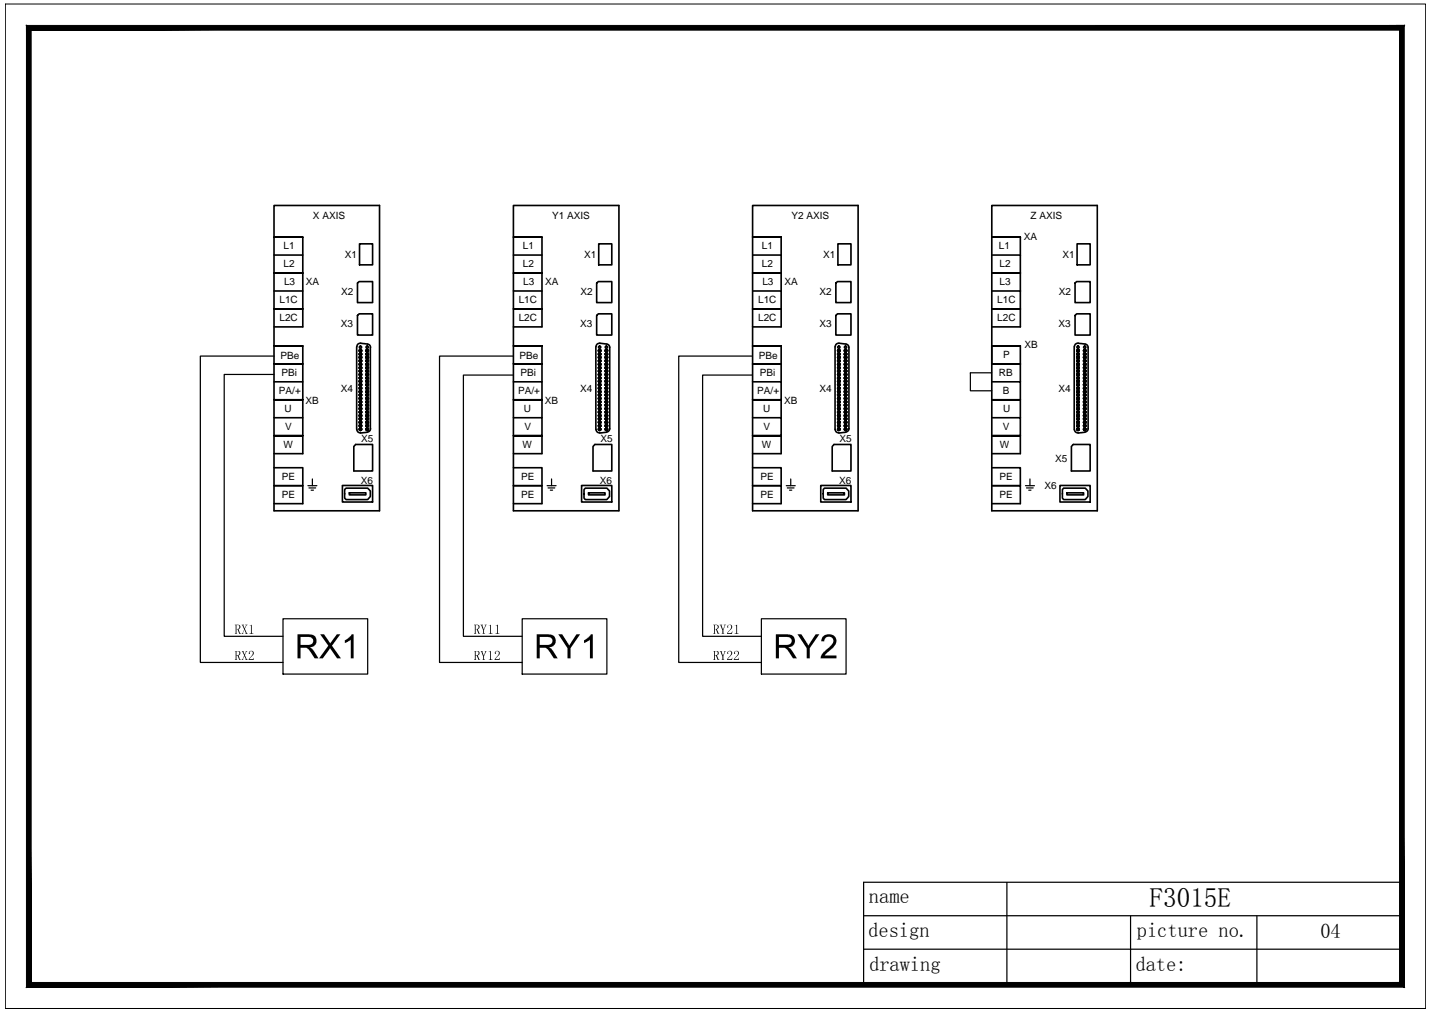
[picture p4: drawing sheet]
<svg xmlns="http://www.w3.org/2000/svg" width="297mm" height="210mm" viewBox="0 0 297 210" stroke-linecap="round" stroke-linejoin="round" font-family="sans-serif">
<!-- layer: 0 -->
<path d="M1 .8h294.7v208.4h-294.7z" fill="none" stroke="#000" stroke-width=".21"/>
<g fill="none" stroke="#000" stroke-width=".34">
<path d="M56.8 42.6h21.9v63.3h-21.9zM56.8 52.9h6v3.7h-6h6v3.8M62.8 49.2h-6h6v3.7M74.2 58.7l.3-.3h2.8v4.4h-3.1zM74.6 50.6h2.7v4.3h-2.7zM106.5 42.6h21.9v63.3h-21.9zM106.5 52.9h5.9v3.7h-5.9h5.9v3.8M112.4 49.2h-5.9h5.9v3.7M123.8 58.7l.3-.3h2.8v4.4h-3.1zM124.2 50.6h2.7v4.3h-2.7zM156.1 42.6h21.9v63.3h-21.9zM156.1 52.9h5.9v3.7h-5.9h5.9v3.8"/>
<path d="M162 49.2h-5.9h5.9v3.7M173.4 58.7l.3-.3h2.8v4.4h-3.1zM173.8 50.6h2.7v4.3h-2.7zM205.7 42.6h21.9v63.3h-21.9zM205.7 52.9h6v3.7h-6h6v3.8M211.7 49.2h-6h6v3.7M223 58.7l.3-.3h2.8v4.4h-3.1zM223.4 50.6h2.7v4.3h-2.7zM56.8 79.2h6v3.7h-6h6v3.7M56.8 60.4h6v3.7h-6h6v3.7h-6M62.8 71.7h-6h6v3.8h-6h6v3.7M74 71.9v17.2"/>
<path d="M74.5 65.1h2.8v4.4h-3.1v-4.1zM76.8 72.1v16.8M106.5 79.2h5.9v3.7h-5.9h5.9v3.7M106.5 60.4h5.9v3.7h-5.9h5.9v3.7h-5.9M112.4 71.7h-5.9h5.9v3.8h-5.9h5.9v3.7M123.6 71.9v17.2M124.1 65.1h2.8v4.4h-3.1v-4.1zM126.5 72.1v16.8M156.1 79.2h5.9v3.7h-5.9h5.9v3.7M156.1 60.4h5.9v3.7h-5.9h5.9v3.7h-5.9M162 71.7h-5.9h5.9v3.8h-5.9h5.9v3.7M173.2 71.9v17.2"/>
<path d="M173.4 65.4l.3-.3h2.8v4.4h-3.1zM176.1 72.1v16.8M205.7 79.2h6v3.7h-6h6v3.7M205.7 60.4h6v3.7h-6h6v3.7h-6M205.7 71.7v3.8M211.7 71.7h-6h6v3.8h-6h6v3.7M222.8 71.9v17.2M223 65.4l.3-.3h2.8v4.4h-3.1zM225.7 72.1v16.8M56.8 97h6v3.7h-6h6v3.8h-6M56.8 86.6h6v3.8h-6h6v3.7h-6M73.8 92.2h3.5v5.5h-3.9v-5.1z"/>
<path d="M106.5 97h5.9v3.7h-5.9h5.9v3.8h-5.9M106.5 86.6h5.9v3.8h-5.9h5.9v3.7h-5.9M123.4 92.2h3.5v5.5h-3.9v-5.1zM156.1 97h5.9v3.7h-5.9h5.9v3.8h-5.9M156.1 86.6h5.9v3.8h-5.9h5.9v3.7h-5.9M173 92.2h3.5v5.5h-3.9v-5.1zM205.7 97h6v3.7h-6h6v3.8h-6M205.7 86.6h6v3.8h-6h6v3.7h-6M222.6 92.2h3.5v5.5h-3.9v-5.1zM71 100.7h6.3v3.4h-6.3zM71.5 101.5l.3-.3h4.5l.5 .6v1.2l-.5 .6h-4.5l-.3-.3zM72.5 102.2h3.4v.4h-3.4z"/>
<path d="M120.6 100.7h6.3v3.4h-6.3zM121.4 101.2h4.5l.5 .6v1.2l-.5 .6h-4.5l-.3-.3v-1.8zM122.1 102.2h3.4v.4h-3.4zM170.3 100.7h6.2v3.4h-6.2zM171 101.2h4.5l.6 .6v1.2l-.6 .6h-4.5l-.2-.3v-1.8zM171.7 102.2h3.5v.4h-3.5zM219.9 100.7h6.2v3.4h-6.2zM220.6 101.2h4.5l.6 .6v1.2l-.6 .6h-4.5l-.2-.3v-1.8zM221.3 102.2h3.5v.4h-3.5z"/>
<circle cx="74.8" cy="72" r=".23"/>
<circle cx="74.8" cy="74.1" r=".23"/>
<circle cx="74.8" cy="79.1" r=".23"/>
<circle cx="74.8" cy="75.6" r=".23"/>
<circle cx="74.8" cy="78.4" r=".23"/>
<circle cx="74.8" cy="74.9" r=".23"/>
<circle cx="74.8" cy="72.7" r=".23"/>
<circle cx="74.8" cy="73.5" r=".23"/>
<circle cx="74.8" cy="77.7" r=".23"/>
<circle cx="74.8" cy="79.8" r=".23"/>
<circle cx="74.8" cy="77" r=".23"/>
<circle cx="74.8" cy="76.3" r=".23"/>
<circle cx="76.2" cy="79.8" r=".23"/>
<circle cx="76.2" cy="72" r=".23"/>
<circle cx="76.2" cy="74.1" r=".23"/>
<circle cx="76.2" cy="79.1" r=".23"/>
<circle cx="76.2" cy="75.6" r=".23"/>
<circle cx="76.2" cy="76.3" r=".23"/>
<circle cx="76.2" cy="77.7" r=".23"/>
<circle cx="76.2" cy="74.9" r=".23"/>
<circle cx="76.2" cy="77" r=".23"/>
<circle cx="76.2" cy="72.7" r=".23"/>
<circle cx="76.2" cy="73.5" r=".23"/>
<circle cx="76.2" cy="78.4" r=".23"/>
<circle cx="124.4" cy="76.3" r=".23"/>
<circle cx="124.4" cy="77.7" r=".23"/>
<circle cx="124.4" cy="74.9" r=".23"/>
<circle cx="124.4" cy="73.5" r=".23"/>
<circle cx="124.4" cy="75.6" r=".23"/>
<circle cx="124.4" cy="78.4" r=".23"/>
<circle cx="124.4" cy="79.8" r=".23"/>
<circle cx="124.4" cy="72" r=".23"/>
<circle cx="124.4" cy="74.1" r=".23"/>
<circle cx="124.4" cy="72.7" r=".23"/>
<circle cx="124.4" cy="79.1" r=".23"/>
<circle cx="124.4" cy="77" r=".23"/>
<circle cx="125.8" cy="77" r=".23"/>
<circle cx="125.8" cy="72.7" r=".23"/>
<circle cx="125.8" cy="77.7" r=".23"/>
<circle cx="125.8" cy="79.8" r=".23"/>
<circle cx="125.8" cy="72" r=".23"/>
<circle cx="125.8" cy="74.1" r=".23"/>
<circle cx="125.8" cy="74.9" r=".23"/>
<circle cx="125.8" cy="79.1" r=".23"/>
<circle cx="125.8" cy="73.5" r=".23"/>
<circle cx="125.8" cy="75.6" r=".23"/>
<circle cx="125.8" cy="76.3" r=".23"/>
<circle cx="125.8" cy="78.4" r=".23"/>
<circle cx="174" cy="72" r=".23"/>
<circle cx="174" cy="74.1" r=".23"/>
<circle cx="174" cy="77.7" r=".23"/>
<circle cx="174" cy="78.4" r=".23"/>
<circle cx="174" cy="79.8" r=".23"/>
<circle cx="174" cy="73.5" r=".23"/>
<circle cx="174" cy="72.7" r=".23"/>
<circle cx="174" cy="74.9" r=".23"/>
<circle cx="174" cy="76.3" r=".23"/>
<circle cx="174" cy="77" r=".23"/>
<circle cx="174" cy="75.6" r=".23"/>
<circle cx="174" cy="79.1" r=".23"/>
<circle cx="175.4" cy="74.1" r=".23"/>
<circle cx="175.4" cy="74.9" r=".23"/>
<circle cx="175.4" cy="73.5" r=".23"/>
<circle cx="175.4" cy="77.7" r=".23"/>
<circle cx="175.4" cy="79.8" r=".23"/>
<circle cx="175.4" cy="77" r=".23"/>
<circle cx="175.4" cy="79.1" r=".23"/>
<circle cx="175.4" cy="72.7" r=".23"/>
<circle cx="175.4" cy="75.6" r=".23"/>
<circle cx="175.4" cy="76.3" r=".23"/>
<circle cx="175.4" cy="78.4" r=".23"/>
<circle cx="175.4" cy="72" r=".23"/>
<circle cx="223.6" cy="79.1" r=".23"/>
<circle cx="223.6" cy="74.1" r=".23"/>
<circle cx="223.6" cy="77" r=".23"/>
<circle cx="223.6" cy="75.6" r=".23"/>
<circle cx="223.6" cy="76.3" r=".23"/>
<circle cx="223.6" cy="77.7" r=".23"/>
<circle cx="223.6" cy="78.4" r=".23"/>
<circle cx="223.6" cy="79.8" r=".23"/>
<circle cx="223.6" cy="72" r=".23"/>
<circle cx="223.6" cy="74.9" r=".23"/>
<circle cx="223.6" cy="72.7" r=".23"/>
<circle cx="223.6" cy="73.5" r=".23"/>
<circle cx="225" cy="78.4" r=".23"/>
<circle cx="225" cy="79.8" r=".23"/>
<circle cx="225" cy="76.3" r=".23"/>
<circle cx="225" cy="72" r=".23"/>
<circle cx="225" cy="72.7" r=".23"/>
<circle cx="225" cy="73.5" r=".23"/>
<circle cx="225" cy="74.1" r=".23"/>
<circle cx="225" cy="74.9" r=".23"/>
<circle cx="225" cy="77.7" r=".23"/>
<circle cx="225" cy="79.1" r=".23"/>
<circle cx="225" cy="75.6" r=".23"/>
<circle cx="225" cy="77" r=".23"/>
<circle cx="74.8" cy="81.2" r=".23"/>
<circle cx="74.8" cy="84" r=".23"/>
<circle cx="74.8" cy="84.8" r=".23"/>
<circle cx="74.8" cy="89" r=".23"/>
<circle cx="74.8" cy="86.2" r=".23"/>
<circle cx="74.8" cy="82.6" r=".23"/>
<circle cx="74.8" cy="83.4" r=".23"/>
<circle cx="74.8" cy="85.5" r=".23"/>
<circle cx="74.8" cy="86.9" r=".23"/>
<circle cx="74.8" cy="80.5" r=".23"/>
<circle cx="74.8" cy="87.6" r=".23"/>
<circle cx="74.8" cy="88.3" r=".23"/>
<circle cx="74.8" cy="81.9" r=".23"/>
<circle cx="76.2" cy="81.9" r=".23"/>
<circle cx="76.2" cy="82.6" r=".23"/>
<circle cx="76.2" cy="83.4" r=".23"/>
<circle cx="76.2" cy="86.9" r=".23"/>
<circle cx="76.2" cy="88.3" r=".23"/>
<circle cx="76.2" cy="81.2" r=".23"/>
<circle cx="76.2" cy="84" r=".23"/>
<circle cx="76.2" cy="84.8" r=".23"/>
<circle cx="76.2" cy="85.5" r=".23"/>
<circle cx="76.2" cy="87.6" r=".23"/>
<circle cx="76.2" cy="80.5" r=".23"/>
<circle cx="76.2" cy="86.2" r=".23"/>
<circle cx="76.2" cy="89" r=".23"/>
<circle cx="124.4" cy="81.2" r=".23"/>
<circle cx="124.4" cy="83.4" r=".23"/>
<circle cx="124.4" cy="84" r=".23"/>
<circle cx="124.4" cy="84.8" r=".23"/>
<circle cx="124.4" cy="86.2" r=".23"/>
<circle cx="124.4" cy="89" r=".23"/>
<circle cx="124.4" cy="80.5" r=".23"/>
<circle cx="124.4" cy="82.6" r=".23"/>
<circle cx="124.4" cy="85.5" r=".23"/>
<circle cx="124.4" cy="87.6" r=".23"/>
<circle cx="124.4" cy="86.9" r=".23"/>
<circle cx="124.4" cy="88.3" r=".23"/>
<circle cx="124.4" cy="81.9" r=".23"/>
<circle cx="125.8" cy="85.5" r=".23"/>
<circle cx="125.8" cy="81.9" r=".23"/>
<circle cx="125.8" cy="81.2" r=".23"/>
<circle cx="125.8" cy="82.6" r=".23"/>
<circle cx="125.8" cy="83.4" r=".23"/>
<circle cx="125.8" cy="84.8" r=".23"/>
<circle cx="125.8" cy="86.9" r=".23"/>
<circle cx="125.8" cy="87.6" r=".23"/>
<circle cx="125.8" cy="88.3" r=".23"/>
<circle cx="125.8" cy="80.5" r=".23"/>
<circle cx="125.8" cy="84" r=".23"/>
<circle cx="125.8" cy="86.2" r=".23"/>
<circle cx="125.8" cy="89" r=".23"/>
<circle cx="174" cy="85.5" r=".23"/>
<circle cx="174" cy="88.3" r=".23"/>
<circle cx="174" cy="80.5" r=".23"/>
<circle cx="174" cy="83.4" r=".23"/>
<circle cx="174" cy="89" r=".23"/>
<circle cx="174" cy="81.2" r=".23"/>
<circle cx="174" cy="81.9" r=".23"/>
<circle cx="174" cy="82.6" r=".23"/>
<circle cx="174" cy="84" r=".23"/>
<circle cx="174" cy="84.8" r=".23"/>
<circle cx="174" cy="86.2" r=".23"/>
<circle cx="174" cy="86.9" r=".23"/>
<circle cx="174" cy="87.6" r=".23"/>
<circle cx="175.4" cy="80.5" r=".23"/>
<circle cx="175.4" cy="81.2" r=".23"/>
<circle cx="175.4" cy="84" r=".23"/>
<circle cx="175.4" cy="86.2" r=".23"/>
<circle cx="175.4" cy="81.9" r=".23"/>
<circle cx="175.4" cy="83.4" r=".23"/>
<circle cx="175.4" cy="84.8" r=".23"/>
<circle cx="175.4" cy="85.5" r=".23"/>
<circle cx="175.4" cy="88.3" r=".23"/>
<circle cx="175.4" cy="82.6" r=".23"/>
<circle cx="175.4" cy="86.9" r=".23"/>
<circle cx="175.4" cy="87.6" r=".23"/>
<circle cx="175.4" cy="89" r=".23"/>
<circle cx="223.6" cy="81.9" r=".23"/>
<circle cx="223.6" cy="80.5" r=".23"/>
<circle cx="223.6" cy="81.2" r=".23"/>
<circle cx="223.6" cy="82.6" r=".23"/>
<circle cx="223.6" cy="84" r=".23"/>
<circle cx="223.6" cy="84.8" r=".23"/>
<circle cx="223.6" cy="85.5" r=".23"/>
<circle cx="223.6" cy="86.2" r=".23"/>
<circle cx="223.6" cy="86.9" r=".23"/>
<circle cx="223.6" cy="83.4" r=".23"/>
<circle cx="223.6" cy="87.6" r=".23"/>
<circle cx="223.6" cy="88.3" r=".23"/>
<circle cx="223.6" cy="89" r=".23"/>
<circle cx="225" cy="80.5" r=".23"/>
<circle cx="225" cy="83.4" r=".23"/>
<circle cx="225" cy="84.8" r=".23"/>
<circle cx="225" cy="86.9" r=".23"/>
<circle cx="225" cy="89" r=".23"/>
<circle cx="225" cy="81.9" r=".23"/>
<circle cx="225" cy="82.6" r=".23"/>
<circle cx="225" cy="85.5" r=".23"/>
<circle cx="225" cy="87.6" r=".23"/>
<circle cx="225" cy="88.3" r=".23"/>
<circle cx="225" cy="81.2" r=".23"/>
<circle cx="225" cy="84" r=".23"/>
<circle cx="225" cy="86.2" r=".23"/>
</g>
<!-- layer: 0 -->
<g fill="none" stroke="#000" stroke-width=".25">
<path d="M56.8 73.9h-15.2v63.5h17.1M56.8 77.7h-10.3v54.3h12.2M106.5 73.9h-15.3v63.5h17.1M106.5 77.8h-10.4v54.2h12.2M156.1 73.9h-15.3v63.5h17.1M156.1 77.8h-10.4v54.2h12.2M64.8 99.3v1.4M114.4 99.3v1.4M164 99.3v1.4M213.6 99.3v1.4M63.9 100.7h1.8M64.1 101.2h1.4"/>
<path d="M64.5 101.7h.5M113.5 100.7h1.8M113.7 101.2h1.4M114.2 101.7h.4M163.1 100.7h1.9M163.3 101.2h1.4M163.8 101.7h.4M212.7 100.7h1.9M212.9 101.2h1.4M213.4 101.7h.5M58.7 128.3h17.6v11.5h-17.6zM108.3 128.3h17.6v11.5h-17.6z"/>
<path d="M157.9 128.3h17.6v11.5h-17.6zM179.1 189.9h111.2M179.1 196.9h111.2M208.9 183v20.9M234.5 190v13.9M260.7 190v13.9M290.3 183h-111.2v20.8"/>
</g>
<!-- layer: _TCH_MASK -->
<g fill="none" stroke="#000" stroke-width=".34">
<path d="M74.8 71.2l1.5 .2a.7 .7 0 0 1 .6 .7M74.8 71.2l-.5 .2-.3 .5M123.6 71.9l.1-.4 .5-.3 1.7 .2a.7 .7 0 0 1 .6 .7M175.5 71.4l-1.7-.2-.4 .3-.1 .4M175.5 71.4a.7 .7 0 0 1 .6 .7M223.6 71.2l1.5 .2M223.7 71.2l-.6 .2-.2 .5M225.1 71.4a.7 .7 0 0 1 .6 .7M74 89.1l.3 .5 .5 .2M76.2 89.6l-1.4 .2M76.9 88.9a.7 .7 0 0 1-.6 .7M123.6 89.1l.3 .5 .5 .2"/>
<path d="M125.8 89.6l-1.4 .2M126.5 88.9a.7 .7 0 0 1-.6 .7M173.3 89.1l.2 .5 .5 .2M175.5 89.6l-1.5 .2M176.1 88.9a.7 .7 0 0 1-.6 .7M222.9 89.1l.2 .5 .6 .2M225.1 89.6l-1.5 .2M225.7 88.9a.7 .7 0 0 1-.6 .7"/>
</g>
<!-- layer: TEL_TITLE -->
<path d="M1 .8v208.4h294.7" fill="none" stroke="#000" stroke-width=".25"/>
<path d="M6.5 203.8l-1 1 284.8-1zM5.5 204.8l284.8-1 1 1zM290.3 6.3v197.5l1 1zM290.3 6.3l1-1v199.5zM6.5 6.3h283.8l1-1zM5.5 5.3h285.8l-284.8 1zM5.5 5.3l1 198.5v-197.5zM5.5 5.3l1 198.5-1 1z" fill="#000" stroke="#000" stroke-width=".21"/>
<!-- layer: 0 -->
<g fill="#000">
<path d="M66.4 131.6h.8l1.3 1.9 1.4-1.9h.7l-1.7 2.3 1.8 2.7h-.8l-1.4-2.2-1.5 2.2h-.8l1.9-2.7zM71.5 132.8l.9-.6 .6-.6h.3v5h-.5v-3.9l-1.2 .7zM115.8 131.6h.8l1.5 2.3 1.5-2.3h.7l-2 2.8v2.2h-.6v-2.2zM121.1 132.8l.9-.6 .6-.6h.4v5h-.6v-3.9l-1.2 .7zM165.4 131.6h.8l1.5 2.3 1.5-2.3h.8l-2 2.8v2.2h-.7v-2.2zM170.8 132l.6-.4h.8l.7 .2 .4 .4 .2 .5-.2 .9-2.2 2.4h2.4v.6h-3.3l.5-1.1 1.9-1.9a.94 .94 0 0 0-.4-1.5 .94 .94 0 0 0-1.2 .9h-.7l.2-.7z"/>
<path d="M61.7 131.6h2.9l.8 .5 .2 .5-.1 1-.4 .5-.9 .2 .8 .6 1.1 1.7h-.8l-1.2-1.8a.9 .9 0 0 0-1-.4h-.8v2.2h-.6zM62.3 132.1v1.7h1.9a.84 .84 0 0 0 .8-1 .84 .84 0 0 0-1.1-.7z"/>
<path d="M111.3 131.6h2.9l.8 .5 .3 .8-.2 .7-.4 .5-.8 .2 .7 .6 1.1 1.7h-.8l-1.2-1.8a.9 .9 0 0 0-.9-.4h-.8v2.2h-.7zM112 132.1v1.7h1.8a.84 .84 0 0 0 .8-1 .84 .84 0 0 0-1.1-.7z"/>
<path d="M160.9 131.6h2.9l.9 .5 .2 .8-.2 .7-.4 .5-.8 .2 .7 .6 1.1 1.7h-.8l-1.1-1.8a.9 .9 0 0 0-1-.4h-.8v2.2h-.7zM161.6 132.1v1.7h1.8a.84 .84 0 0 0 .8-1 .84 .84 0 0 0-1.1-.7z"/>
</g>
<!-- layer: TXT1 -->
<g fill="#000">
<path d="M50.2 129.6h.4l-.1 .2 .2 .5 .3-.6-.1-.1h.4l-.5 .8 .6 1.1h-.5l.1-.2-.3-.7-.3 .6 .1 .3h-.4l.6-1zM50.2 135h.4l-.1 .2 .2 .5 .3-.5-.1-.2h.4l-.2 .2-.3 .7 .6 1h-.5l.1-.2-.3-.6-.3 .6 .1 .2h-.4l.6-.9zM51.8 129.7l.4-.1v1.7l.4 .2h-.8l.3-.2v-1.5zM51.7 135.2l.3-.2h.3l.3 .3v.5l-.9 .9h.7l.2-.3v.5h-1v-.2l.7-.7 .1-.5a.36 .36 0 0 0-.3-.4 .36 .36 0 0 0-.3 .5l-.2-.1zM99.7 129.6h.5l-.1 .2 .3 .8 .3-.9-.2-.1h.5l-.2 .1a1.89 1.89 0 0 0-.4 1.6l.2 .2h-.5l.1-.1v-.6zM99.7 135h.5l-.1 .2 .3 .8 .3-.8-.2-.2h.5l-.2 .2a1.78 1.78 0 0 0-.4 1.6l.2 .1h-.5l.1-.1v-.6zM101.4 129.7l.4-.1v1.7l.4 .2h-.8l.3-.2v-1.5zM101.4 135.2l.4-.2v1.7l.4 .2h-.8l.3-.2v-1.5zM102.8 129.7l.5-.1v1.7l.3 .2h-.8l.3-.3v-1.3zM102.7 135.2l.6-.2 .4 .3-.1 .4-.9 1h.8l.2-.3-.1 .5h-1l.9-1.4a.33 .33 0 0 0-.3-.5 .33 .33 0 0 0-.3 .5 .21 .21 0 0 1-.3 0 .21 .21 0 0 1 .1-.3zM149.3 129.6h.5l-.1 .2 .3 .8 .3-.8-.2-.2h.5l-.2 .1-.3 1v.7l.1 .1h-.5l.1-.1v-.6zM149.3 135h.5l-.1 .2 .3 .8 .3-.8-.2-.2h.5l-.2 .2-.3 .9v.7l.1 .1h-.5l.1-.1v-.6z"/>
<path d="M151 129.7l.7-.1 .2 .6-1 1.1h.7l.3-.3-.1 .5h-1v-.2l.7-.8 .2-.4a.34 .34 0 0 0-.4-.5 .34 .34 0 0 0-.2 .6h-.2zM150.9 135.2l.3-.2h.5l.1 .2v.6l-.9 .9h.8l.2-.3-.1 .5h-1l.1-.3 .8-.9v-.5l-.2-.1a.38 .38 0 0 0-.4 .1 .38 .38 0 0 0-.1 .4h-.1zM152.4 129.7l.5-.1v1.7l.3 .2h-.8l.3-.2v-1.4zM152.3 135.2l.6-.2 .4 .2-.1 .5-.9 1h.8l.2-.3-.1 .5h-1l.9-1.4a.36 .36 0 0 0-.4-.5 .36 .36 0 0 0-.2 .6 .25 .25 0 0 1-.3-.2 .25 .25 0 0 1 .1-.2z"/>
<path d="M48.7 129.6h.8l.3 .2 .1 .4-.4 .3 .3 .8 .2 .2h-.4l-.3-1h-.2v.9l.1 .1h-.5l.2-.2v-1.6zM49.1 129.7v.8h.2a.41 .41 0 0 0 .3-.5 .41 .41 0 0 0-.3-.3z"/>
<path d="M48.7 135h.9l.2 .2v.5l-.3 .2 .3 .9 .2 .1h-.4l-.3-.9h-.2v.8l.1 .1h-.5l.2-.1v-1.6zM49.1 135.1v.8h.3l.2-.2v-.4l-.1-.2z"/>
<path d="M98.3 129.6h.8a.47 .47 0 0 1 .4 .4 .47 .47 0 0 1-.4 .5l.5 1h-.3l-.4-1h-.2v.9l.1 .1h-.5l.2-.2v-1.6zM98.7 129.7v.8l.5-.1 .1-.6-.2-.1z"/>
<path d="M98.3 135h.9l.3 .4a.43 .43 0 0 1-.4 .5l.3 .9 .2 .1h-.3l-.4-.9h-.2v.8l.1 .1h-.5l.2-.1v-1.7zM98.7 135.1v.8h.3l.3-.2v-.4l-.2-.2z"/>
<path d="M147.9 129.6h.7a.47 .47 0 0 1 .5 .4 .47 .47 0 0 1-.4 .5l.5 1h-.3l-.4-1h-.2v.9l.1 .1h-.5l.2-.2v-1.6zM148.3 129.7v.8l.5-.1 .1-.6-.2-.1z"/>
<path d="M147.9 135h.9l.3 .4a.43 .43 0 0 1-.4 .5l.3 .9 .2 .1h-.3l-.4-.9h-.2v.8l.1 .1h-.5l.2-.1v-1.7zM148.3 135.1v.8h.4l.2-.2v-.4l-.2-.2z"/>
</g>
<path d="M205.7 77.3h-4.4v3.8h4.4" fill="none" stroke="#000" stroke-width=".25"/>
<text font-size="5.6" x="238.5" y="188.1">F3015E</text>
<g font-size="4.2">
<text x="180.2" y="187.4">name</text>
<text x="180.1" y="194.4">design</text>
<text x="235.8" y="194.3">picture no.</text>
<text x="273.9" y="194.5">04</text>
<text x="180.3" y="201.3">drawing</text>
<text x="235.5" y="201.3">date:</text>
</g>
<g font-size="2.1">
<text x="64.9" y="45.5">X AXIS</text>
<text x="114.5" y="45.5">Y1 AXIS</text>
<text x="164.2" y="45.5">Y2 AXIS</text>
<text x="213.8" y="45.5">Z AXIS</text>
<text x="58.8" y="51.7">L1</text>
<text x="71.5" y="53.5">X1</text>
<text x="108.4" y="51.7">L1</text>
<text x="121.1" y="53.5">X1</text>
<text x="158.1" y="51.7">L1</text>
<text x="170.8" y="53.5">X1</text>
<text x="207.2" y="51.7">L1</text>
<text x="212.4" y="49.7">XA</text>
<text x="220.4" y="53.5">X1</text>
<text x="58.8" y="55.4">L2</text>
<text x="58.9" y="59.1">L3</text>
<text x="63.4" y="59.2">XA</text>
<text x="108.4" y="55.4">L2</text>
<text x="108.5" y="59.1">L3</text>
<text x="113.1" y="59.2">XA</text>
<text x="158.1" y="55.4">L2</text>
<text x="158.1" y="59.1">L3</text>
<text x="162.7" y="59.2">XA</text>
<text x="207.3" y="55.4">L2</text>
<text x="207.3" y="59.1">L3</text>
<text x="58" y="62.9">L1C</text>
<text x="70.8" y="61.2">X2</text>
<text x="107.6" y="62.9">L1C</text>
<text x="120.4" y="61.2">X2</text>
<text x="157.3" y="62.9">L1C</text>
<text x="170" y="61.2">X2</text>
<text x="206.9" y="62.9">L1C</text>
<text x="219.6" y="61.2">X2</text>
<text x="58" y="66.6">L2C</text>
<text x="70.7" y="67.8">X3</text>
<text x="107.6" y="66.6">L2C</text>
<text x="120.3" y="67.8">X3</text>
<text x="157.3" y="66.6">L2C</text>
<text x="170" y="67.8">X3</text>
<text x="206.9" y="66.6">L2C</text>
<text x="219.6" y="67.8">X3</text>
<text x="58.2" y="74.4">PBe</text>
<text x="107.8" y="74.4">PBe</text>
<text x="157.4" y="74.4">PBe</text>
<text x="207.2" y="78">RB</text>
<text x="208.1" y="74.2">P</text>
<text x="212.5" y="72.2">XB</text>
<text x="57.9" y="81.7">PA/+</text>
<text x="58.4" y="78">PBi</text>
<text x="63.4" y="83.8">XB</text>
<text x="70.7" y="81.3">X4</text>
<text x="107.5" y="81.7">PA/+</text>
<text x="108" y="78">PBi</text>
<text x="113" y="83.8">XB</text>
<text x="120.3" y="81.3">X4</text>
<text x="157.1" y="81.7">PA/+</text>
<text x="157.6" y="78">PBi</text>
<text x="162.6" y="83.8">XB</text>
<text x="170" y="81.3">X4</text>
<text x="208" y="81.7">B</text>
<text x="219.6" y="81.3">X4</text>
<text x="59" y="85.4">U</text>
<text x="59.2" y="89.1">V</text>
<text x="108.7" y="85.4">U</text>
<text x="108.8" y="89.1">V</text>
<text x="158.3" y="85.4">U</text>
<text x="158.4" y="89.1">V</text>
<text x="208" y="89.1">V</text>
<text x="208.1" y="85.4">U</text>
<text x="58.8" y="92.9">W</text>
<text x="74.9" y="91.8">X5</text>
<text x="108.4" y="92.9">W</text>
<text x="124.5" y="91.8">X5</text>
<text x="158" y="92.9">W</text>
<text x="174.1" y="91.8">X5</text>
<text x="207.4" y="92.9">W</text>
<text x="218.9" y="95.8">X5</text>
<text x="58.5" y="99.5">PE</text>
<text x="74.8" y="100.3">X6</text>
<text x="108.1" y="99.5">PE</text>
<text x="124.4" y="100.3">X6</text>
<text x="157.7" y="99.5">PE</text>
<text x="174.1" y="100.3">X6</text>
<text x="207.3" y="99.5">PE</text>
<text x="216.6" y="101.4">X6</text>
<text x="58.5" y="103.2">PE</text>
<text x="108.1" y="103.2">PE</text>
<text x="157.7" y="103.2">PE</text>
<text x="207.3" y="103.2">PE</text>
</g>
</svg>
